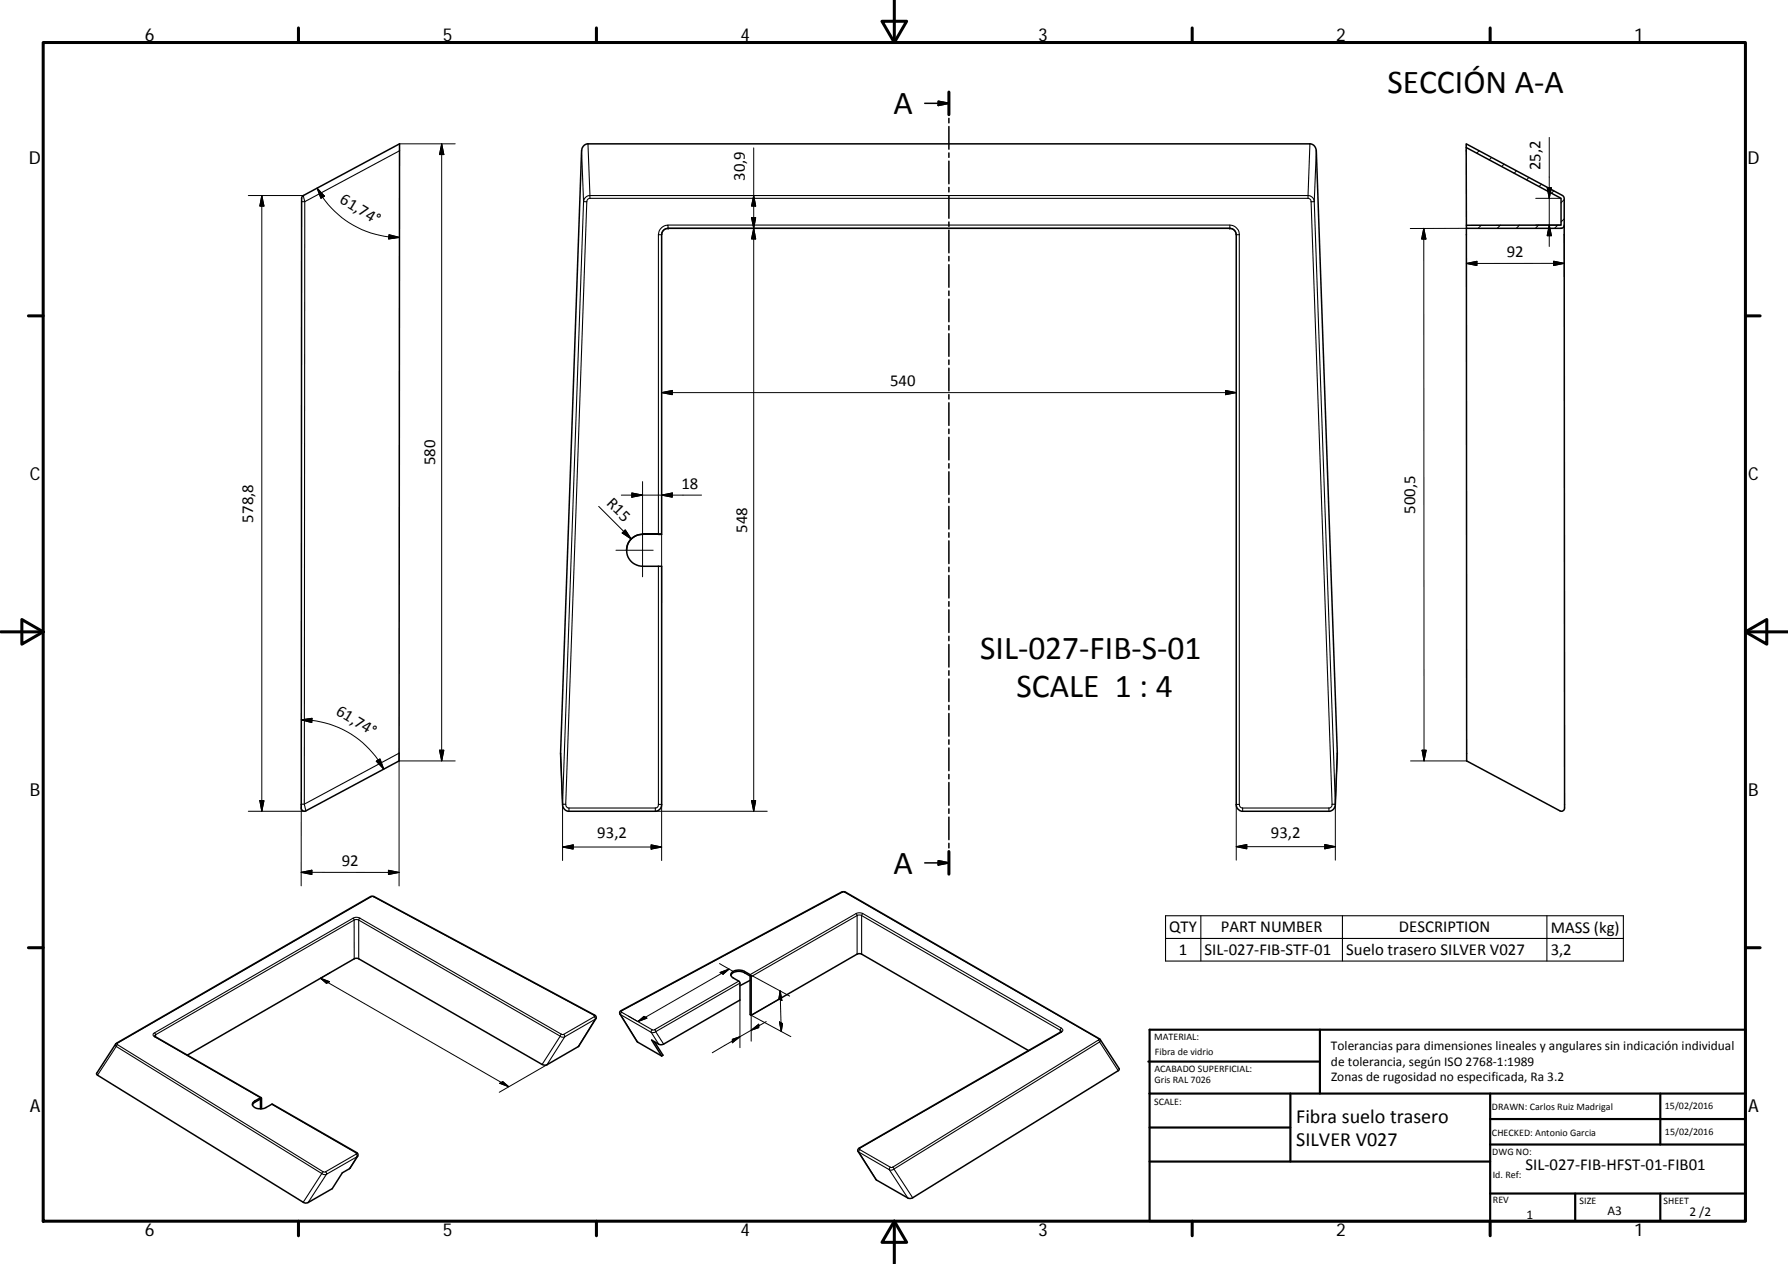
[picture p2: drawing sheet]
<svg xmlns="http://www.w3.org/2000/svg" width="420mm" height="297mm" viewBox="0 0 420 297" stroke-linecap="round" stroke-linejoin="round" font-family="sans-serif">
<g fill="none" stroke="#000" stroke-width=".36">
<path d="M217.3 24.3h5.7M220.5 23.8l2.5 .5-2.5 .5zM223 21.6v5.3M223 27.8v1.1M223 29.7v5.4M223 35.9v1.1M223 37.9v5.3M344.5 33.8l22.8 12.3 .3 .5v6.3l-.2 .5-.6 .3h-22.2v-.8h22.2v-6.3l-22.3-11.9zM344.5 34.7l.1 18.2M71.1 46.1l22.8-12.3-.1 145-21.9 11.7a.86 .86 0 0 1-1-.2 .86 .86 0 0 1-.1-.9l.1-142.8zM223 44v1.1M223 46v5.3"/>
<path d="M223 52.2v1M223 54.1v5.3M367.6 52.9l.1 136.8a.77 .77 0 0 1-.3 .8 .77 .77 0 0 1-.8 0l-22-11.7v-125.1M223 60.3v1M223 62.2v5.3M223 68.4v1M223 70.3v5.3M223 76.5v1M223 78.4v5.3M223 84.6v1.1M223 86.5v5.3M223 92.7v1.1"/>
<path d="M223 94.7v5.3M223 100.8v1.1M223 102.8v5.3M223 109v1M223 110.9v5.3M223 117.1v1M223 119v5.3M151 125.5a3.8 3.8 0 0 0-3.8 3.8M151 125.5h3.7h-3.7M154.7 125.5l.8 .1zM155.5 125.5v-70.3a1.52 1.52 0 0 1 1.5-1.5h132a1.56 1.56 0 0 1 1.5 1.5v133.8a1.59 1.59 0 0 0 1.5 1.6h20.3a1.57 1.57 0 0 0 1.5-1.5l.5-12.1-5-141.6a1.66 1.66 0 0 0-1.5-1.6h-169.6a1.62 1.62 0 0 0-1.5 1.6l-5 141.6 .5 12.1a1.53 1.53 0 0 0 1.5 1.5h20.7a1.56 1.56 0 0 0 1.1-1.6v-55.9h-4.5a3.8 3.8 0 0 1-3.7-3.8 3.8 3.8 0 0 1 3.7-3.8M223 125.2v1"/>
<path d="M223 127.1v5.3M223 133.3v1M223 135.2v5.3M223 141.4v1.1M223 143.3v5.3M223 149.5v1.1M223 151.4v5.4M223 157.6v1.1M223 159.6v5.3M223 165.8v1M223 167.7v5.3M223 173.9v1"/>
<path d="M223 175.8v5.3M223 182v1M223 183.9v5.3M223 190.1v1M223 192v5.3M223 198.2v1.1M217.3 202.8h5.7M220.5 202.3l2.5 .5-2.5 .5zM223 200.1v5.3M171.7 229.2a2.41 2.41 0 0 1 3.3-.6l1.3 .8v9l.2 .2v-9.2l-.2-.4-1.3-.7a2.43 2.43 0 0 0-3.3 .6l.4 .8 1.7 1.1 .1 4.2-18 10.4-.5 .1-.6-.1-1.7-1 2.4 3.8M176.3 230.4l-2.4 1.2M176.5 238.6l24.9-14.4 .8-.1 39.5 22.8"/>
<path d="M36.3 243.5l25.1 14.5M44 247.9l39.6-22.7 .7 .1 43.3 24.9h.9l7.5-4.3 4-6.5 .1-.6-52.2-28.1h-.7l-59.8 34.5-4.7 7.1 .2 .4 48.5 29.9 .9 .1 5.8-3.4 2.3-3.7 1.9-1.1 1.8-2.8-.1-.7-20-11.5-1.5 .8a2.41 2.41 0 0 1-3.2-.7l.1-.4 .3-.3 1.6-1 .2 .2v2.5M59.3 259.7l.5-.7 1.4-.7v2.3M153.8 244.8l2 3.2-.3 .2M249.4 242.4l-47.7 27.6-.1 .5 4.4 6.8 7.4 4.3h.6l.5-.1 48.4-30 .1-.4-4.6-6.9-59.7-34.6-.6-.1-52.4 28.2v.6l4 6.5 5.8 3.4"/>
</g>
<g fill="none" stroke="#000" stroke-width=".25">
<path d="M93.9 35.4l-22.3 12h-.7M136.7 35.4l.4 12a1.56 1.56 0 0 1 1.5-1.4v.6M138.2 33.8l.4 12.2h168.8a1.48 1.48 0 0 1 1.4 1.4l5 141.7M307.8 33.8l-.4 12.8M309.3 35.4l-.5 12h-.7M71.3 46l.3 1.4-.1 141.6 .4 1.5M137.9 47.4l-5 141.6M137.9 47.4h-.8l-4.9 141.6-.5-12M138.6 46.6l-.5 .2-.2 .6M138.6 46.6h168.8M154.7 55.2v70.3M157 52.9h132a2.28 2.28 0 0 1 2.2 2.3"/>
<path d="M157 53.7h132M157 53.7a1.73 1.73 0 0 0-1.6 1.5h-.7M157 53.7v-.8a2.31 2.31 0 0 0-2.3 2.3M157 53.7h.1M289 52.9v.8M289 53.7a1.73 1.73 0 0 1 1.6 1.5h.6M289 53.7h.1M291.2 55.2v133.8M307.4 46.6l.5 .2 .2 .6M308.1 47.4l4.9 141.6M151 125.5h.1M154.7 133.1v55.9h.8"/>
<path d="M93.8 177l-22.3 12h-.7M314.3 177l-.5 12h-.8M132.9 189h-.7v.1M132.9 189l.2 .5 .6 .4M133.7 189.9v.7M133.7 189.9h20.3M154 189.9v.7M154.7 189l-.2 .7-.5 .2M290.5 189h.7M291.2 189l.3 .7 .5 .2M292 189.9h20.3M292 189.9v.7"/>
<path d="M312.3 189.9v.7M313 189l-.2 .7-.5 .2M83 215.8l.2 .4M83.2 216.2l-46.6 27M83.2 216.2v9.1M83.2 216.2l.4-.1 .7 .1 47.7 27.5h.6l7.4-4.3M84.6 215.8l-.3 .4v9.1M84.6 215.8l-.7-.2-.9 .2-46.7 26.9M84.6 215.8l47.3 27.2M87 210.7h.2M87.2 210.7h.6M87.2 210.7l-59.6 34.5"/>
<path d="M87.8 210.7l51.8 27.9M87.9 210.7h-.1M197.7 209.6l.2 .1M197.9 209.7l-51.8 27.8M197.9 209.7h.6M198.5 209.7l59.6 34.4M198.7 209.6l-.2 .1M201.2 214.7l.2 .5M201.2 214.7l-24.9 14.3M201.2 214.7l.6-.2 .8 .1 .2 .1-.3 .5M201.4 215.2v9M201.4 215.2l-24.9 14.3"/>
<path d="M201.4 215.2l.4-.2 .7 .2M202.5 215.2l46.6 26.9M202.5 215.2v9M202.8 214.7l46.6 26.9 .4 .4-.4 .6M273.9 215.2h107.6v10.6h-107.6zM282.2 215.2v10.6M315.5 215.2v10.6M363.5 215.2v10.6M139.6 238.6v.3M139.6 238.9l.3 .6-4 6.5M139.6 238.9l-7.2 4.2M139.8 238.6h-.2"/>
<path d="M145.7 238.3l4.1 6.6M145.9 237.5h.2M146.1 237.9l7.2 4.1M146.1 237.9l-.3 .5 7.2 4.2M146.1 237.5v.4M173.6 230.6l-19.8 11.4 .3 .4 19.8-11.4M175 228.3v.3M273.9 220.5h107.6M27.2 245.3l.1 .6-4.4 6.8M27.4 245.2h.2M27.6 245.2v.3M27.6 245.5l-.3 .4 48.3 29.9-4.3 6.7"/>
<path d="M27.6 245.5l48.3 29.9M36.3 243.6l24.9 14.4M36.5 243.6h-.2M36.6 243.2v.4M36.6 243.2l-.3 .3M36.6 243.2l-.1-.3a.36 .36 0 0 0-.5 .1 .36 .36 0 0 0 .1 .5l.2 .1M59.8 258.7v.3M63.8 259.5l19.8 11.4h.2M131.9 243l.5 .1M131.9 243l-4.5 7.1M132.4 243.1l.3 .5-4.2 6.6M153 242.6l1.8 2.8"/>
<path d="M153 242.6l.4 .1 .7-.3 1.8 3M153.3 242l-.3 .6M153.8 242h-.5M249.1 242.1v.5M249.1 242.1l.3 .3M249.2 242.5l.2 .1M249.4 241.6l-.3 .5M249.4 242.6l-47.3 27.2M258.1 244.4l4.7 7.2M258.1 244.4l-48.3 29.9M258.1 244.1h.2M258.1 244.1l.1 .2-.1 .1"/>
<path d="M258.5 244.3l-.1 .6-48.5 29.9-.8 .2-7.5-4.4M75.9 275.4h.6M75.9 275.4l-.3 .4 .6 .2 .5-.1-4.3 6.7M83.6 270.9l.2 .2-.1 .1M83.7 271.2l.2 .6M83.7 271.2l-7.2 4.2M83.9 271.8l-1.8 2.8M83.9 271.8l-7.2 4.1-.2-.5M84.1 271.7l-.2 .1M201.9 269.8h.2M202 270.2l-.2 .5 4.2 6.6M202 270.2l7.2 4.1"/>
<path d="M202.1 269.8l-.2 .2 .1 .2M209.2 274.3l-.2 .6 4.3 6.6M209.8 274.3h-.6M209.8 274.3l4.7 7.2"/>
</g>
<g fill="none" stroke="#000" stroke-width=".71">
<path d="M10.1 10h400.1v277h-400.1zM70.1 6.6v3.4M140.2 6.6v3.4M207.3 5h5.8l-2.9 5zM210.2 0v10M280.2 6.6v3.4M350.2 6.6v3.4M223 21.6v5.3M6.7 74.2h3.4M410.2 74.2h3.4M.2 148.5h9.9M5.1 145.6l5 2.9-5 2.9z"/>
<path d="M410.2 148.5l5-2.9v5.8zM410.2 148.5h9.9M223 200.1v5.3M6.7 222.7h3.4M410.2 222.7h3.4M70.1 287v3.4M140.2 287v3.4M210.2 287l2.9 5h-5.8zM210.2 287v10M280.2 287v3.4M350.2 287v3.4"/>
</g>
<g fill="none" stroke="#000" stroke-width=".51">
<path d="M269.8 249.5h40.4M270.1 257h140.1M270.1 242h140.1v45h-140.1zM303.2 257v16M310.2 242v15M350.2 257v30M390.2 257v12M270.1 273h80.1M270.1 265h33.1M350.2 269h60M350.2 263h60M350.2 280.5h60"/>
<path d="M370.2 280.5v6.5M390.2 280.5v6.5"/>
</g>
<path d="M220.5 23.8l2.5 .5-2.5 .5zM220.5 202.3l2.5 .5-2.5 .5z" fill="#000" stroke="#000" stroke-width=".36"/>
<g fill="none" stroke="#000" stroke-width=".23">
<path d="M93.9 33.8h13.1M103.8 33.8v145M103.8 33.8l.5 2.5h-1zM177.1 34.8v155.8M344.7 33.9l-.2 .1M347.6 35.4l-.6 .6M350.5 37l-.5 .6M353.4 38.6l-.5 .5M364.1 32.3v25.6M58.3 46h13M61.5 46v144.6M61.5 46l.5 2.4h-.9z"/>
<path d="M74.5 44.2l1.7 1.9-.8 .5zM74.5 44.2a21.9 21.9 0 0 0 19.4 11.6M91.4 55.2l2.5 .6-2.6 .4zM176.6 51.2h1l-.5 2.5zM177.1 53.7l.5 2.5h-1zM177.1 46l.5 2.4h-1zM334.6 53.7v125.1M334.6 53.7l.5 2.5h-1zM344.6 53.7h-13.2M348.1 52.9l-.8 .8M352.6 52.9l-.8 .8M356.4 40.2l-.6 .5"/>
<path d="M357.1 52.9l-.8 .8M359.3 41.7l-.6 .6M360.9 46.6h5.9M360.9 52.9h5.9M361.6 52.9l-.8 .8M362.2 43.3l-.5 .5M363.6 44.1h1l-.5 2.5zM364.1 52.9l.5 2.5h-1zM365.1 44.9l-.5 .5M366.1 52.9l-.8 .8M367.6 55.2v9.9M367.6 51.4l-.8 .8"/>
<path d="M367.6 46.9l-.8 .7M344.6 61.9l2.5-.5v1zM365.1 61.4l2.5 .5-2.5 .5zM367.6 61.9h-23M155.5 92.3l2.5-.5v1zM155.5 92.3h135M288 91.8l2.5 .5-2.5 .5zM140.7 119l7.6 7.7M146 116.4h18.9M148.5 115.8l2.5 .6-2.5 .4zM151 113.2v22.4M155.5 116.4l2.5-.6v1z"/>
<path d="M144.7 129.3h8.8M146.9 124.5l1.4 2.2-2.1-1.5zM155.5 125.5v16.3M70.8 169.2a21.9 21.9 0 0 1 19.4 11.5M70.8 169.2l2.5-.4v1zM88.4 178.9l.9-.5 .9 2.3zM93.8 177v31.2M93.8 178.8h13.2M103.3 176.3h1l-.5 2.5zM331.5 178.8h13.1M334.2 176.3h.9l-.5 2.5zM58.3 190.6h13.2"/>
<path d="M61.1 188.2h.9l-.5 2.4zM70.8 189v19.2M132.2 189.1v13.1M132.2 199.1l2.5-.6v1zM132.2 199.1h23.3M153 198.5l2.5 .6-2.5 .4zM154 190.6h26.3M155.5 189v13.2M176.6 188.2h1l-.5 2.4zM290.5 189v13.1M290.5 199l2.5-.5v1zM290.5 199h23.3"/>
<path d="M311.3 198.5l2.5 .5-2.5 .5zM313.8 189v13.1M70.8 205l2.5-.5v1zM70.8 205h23M91.3 204.5l2.5 .5-2.5 .5zM75.3 229.9l2.1 .8-.7 .4zM77.6 228.6l-2.3 1.3 44.2 25.5M169.1 226.4l3.2 1.9M169.2 228.5l2.1-.8-1.4 1.2zM171.3 227.7l-21.4 12.4-2.2-1.3M173.9 235v11.2M176.3 229l9.3 5.1"/>
<path d="M176.5 238.6v6.1M176.5 238.6l9.3 5M183.3 232.9l.3 9.5M183.3 232.9l.4 2.2-.7-.4zM183.4 234.6l-6.9 4M117.4 254.6l.7-.4 1.4 1.2zM128.5 250.2l-11.2 6.5M149.9 240.1l1.4-1.3 .7 .5zM172.1 244.2l1.8-.6-1.8 1.4zM176.5 242.1l1.8-1.4v.8zM180.1 240.1l-12.7 7.3M183.2 240.2l.7 .3-.3 1.9z"/>
</g>
<g fill="#000" stroke="#000" stroke-width=".23">
<path d="M103.8 33.8l.5 2.5h-1zM61.5 46l.5 2.4h-.9zM74.5 44.2l1.7 1.9-.8 .5zM91.4 55.2l2.5 .6-2.6 .4zM176.6 51.2h1l-.5 2.5zM177.1 53.7l.5 2.5h-1zM177.1 46l.5 2.4h-1zM334.6 53.7l.5 2.5h-1zM363.6 44.1h1l-.5 2.5zM364.1 52.9l.5 2.5h-1zM344.6 61.9l2.5-.5v1zM365.1 61.4l2.5 .5-2.5 .5z"/>
<path d="M155.5 92.3l2.5-.5v1zM288 91.8l2.5 .5-2.5 .5zM148.5 115.8l2.5 .6-2.5 .4zM155.5 116.4l2.5-.6v1zM146.9 124.5l1.4 2.2-2.1-1.5zM70.8 169.2l2.5-.4v1zM88.4 178.9l.9-.5 .9 2.3zM103.3 176.3h1l-.5 2.5zM334.2 176.3h.9l-.5 2.5zM61.1 188.2h.9l-.5 2.4zM132.2 199.1l2.5-.6v1zM153 198.5l2.5 .6-2.5 .4z"/>
<path d="M176.6 188.2h1l-.5 2.4zM290.5 199l2.5-.5v1zM311.3 198.5l2.5 .5-2.5 .5zM70.8 205l2.5-.5v1zM91.3 204.5l2.5 .5-2.5 .5zM75.3 229.9l2.1 .8-.7 .4zM149.9 240.1l1.4-1.3 .7 .5zM169.2 228.5l2.1-.8-1.4 1.2zM183.3 232.9l.4 2.2-.7-.4zM117.4 254.6l.7-.4 1.4 1.2zM172.1 244.2l1.8-.6-1.8 1.4zM176.5 242.1l1.8-1.4v.8z"/>
<path d="M183.2 240.2l.7 .3-.3 1.9z"/>
</g>
<g font-size="7.9">
<text x="326" y="21.8">SECCIÓN A‐A</text>
<text x="209.9" y="26.8">A</text>
<text x="230.3" y="154.9">SIL‐027‐FIB‐S‐01</text>
<text x="238.9" y="163.9">SCALE 1 : 4</text>
<text x="209.9" y="205.3">A</text>
</g>
<g font-size="4.7">
<text x="304.6" y="263.9">Fibra suelo trasero</text>
<text x="304.6" y="269.3">SILVER V027</text>
</g>
<g font-size="4.2">
<text x="34" y="9.6">6</text>
<text x="104" y="9.6">5</text>
<text x="174" y="9.6">4</text>
<text x="244" y="9.6">3</text>
<text x="314" y="9.6">2</text>
<text x="384" y="9.6">1</text>
<text x="6.8" y="38.7">D</text>
<text x="410.6" y="38.7">D</text>
<text x="7" y="112.9">C</text>
<text x="410.8" y="112.9">C</text>
<text x="7" y="187.1">B</text>
<text x="410.8" y="187.1">B</text>
<text x="7" y="261.3">A</text>
<text x="410.8" y="261.3">A</text>
<text x="34" y="290.4">6</text>
<text x="104" y="290.4">5</text>
<text x="174" y="290.4">4</text>
<text x="244" y="290.4">3</text>
<text x="314" y="290.4">2</text>
<text x="384" y="290.4">1</text>
</g>
<g font-size="3.9">
<text x="362" y="40" transform="rotate(-90 362 40)">25,2</text>
<text x="79.7" y="47.6" transform="rotate(31 79.7 47.6)">61,74°</text>
<text x="175" y="42.5" transform="rotate(-90 175 42.5)">30,9</text>
<text x="354.1" y="60.3">92</text>
<text x="209.2" y="90.7">540</text>
<text x="102.2" y="109.3" transform="rotate(-90 102.2 109.3)">580</text>
<text x="142.3" y="118.5" transform="rotate(45 142.3 118.5)">R15</text>
<text x="160.1" y="114.8">18</text>
<text x="59.5" y="122.8" transform="rotate(-90 59.5 122.8)">578,8</text>
<text x="175.5" y="125.2" transform="rotate(-90 175.5 125.2)">548</text>
<text x="332.5" y="120.8" transform="rotate(-90 332.5 120.8)">500,5</text>
<text x="78.7" y="167.8" transform="rotate(31 78.7 167.8)">61,74°</text>
<text x="140.4" y="196.9">93,2</text>
<text x="298.7" y="196.9">93,2</text>
<text x="80.3" y="203.4">92</text>
<text x="274.8" y="219.1">QTY</text>
<text x="286.9" y="219.1">PART NUMBER</text>
<text x="328.7" y="219.1">DESCRIPTION</text>
<text x="364.4" y="219.2">MASS (kg)</text>
<text x="277" y="224.4">1</text>
<text x="283.1" y="224.4">SIL‐027‐FIB‐STF‐01</text>
<text x="316.3" y="224.5">Suelo trasero SILVER V027</text>
<text x="364.4" y="224.4">3,2</text>
<text x="358.5" y="274.9">SIL‐027‐FIB‐HFST‐01‐FIB01</text>
</g>
<g font-size="3.1">
<text x="312.8" y="246.8">Tolerancias para dimensiones lineales y angulares sin indicación individual</text>
<text x="312.8" y="250.4">de tolerancia, según ISO 2768‐1:1989</text>
<text x="312.8" y="254">Zonas de rugosidad no especificada, Ra 3.2</text>
<text x="358.7" y="286.4">1</text>
<text x="377.7" y="285.6">A3</text>
<text x="397" y="285.9">2 /2</text>
</g>
<g font-size="2.4">
<text x="271.2" y="244.4">MATERIAL:</text>
<text x="271.3" y="251.9">ACABADO SUPERFICIAL:</text>
<text x="271.4" y="247.9">Fibra de vidrio</text>
<text x="271.3" y="254.6">Gris RAL 7026</text>
<text x="271.2" y="259.7">SCALE:</text>
<text x="350.6" y="260.8">DRAWN: Carlos Ruiz Madrigal</text>
<text x="391.2" y="260.6">15/02/2016</text>
<text x="350.6" y="267">CHECKED: Antonio Garcia</text>
<text x="391.2" y="266.6">15/02/2016</text>
<text x="350.7" y="271.4">DWG NO:</text>
<text x="350.8" y="276.8">Id. Ref:</text>
<text x="350.8" y="282.8">REV</text>
<text x="371.2" y="282.9">SIZE</text>
<text x="390.9" y="282.9">SHEET</text>
</g>
</svg>
